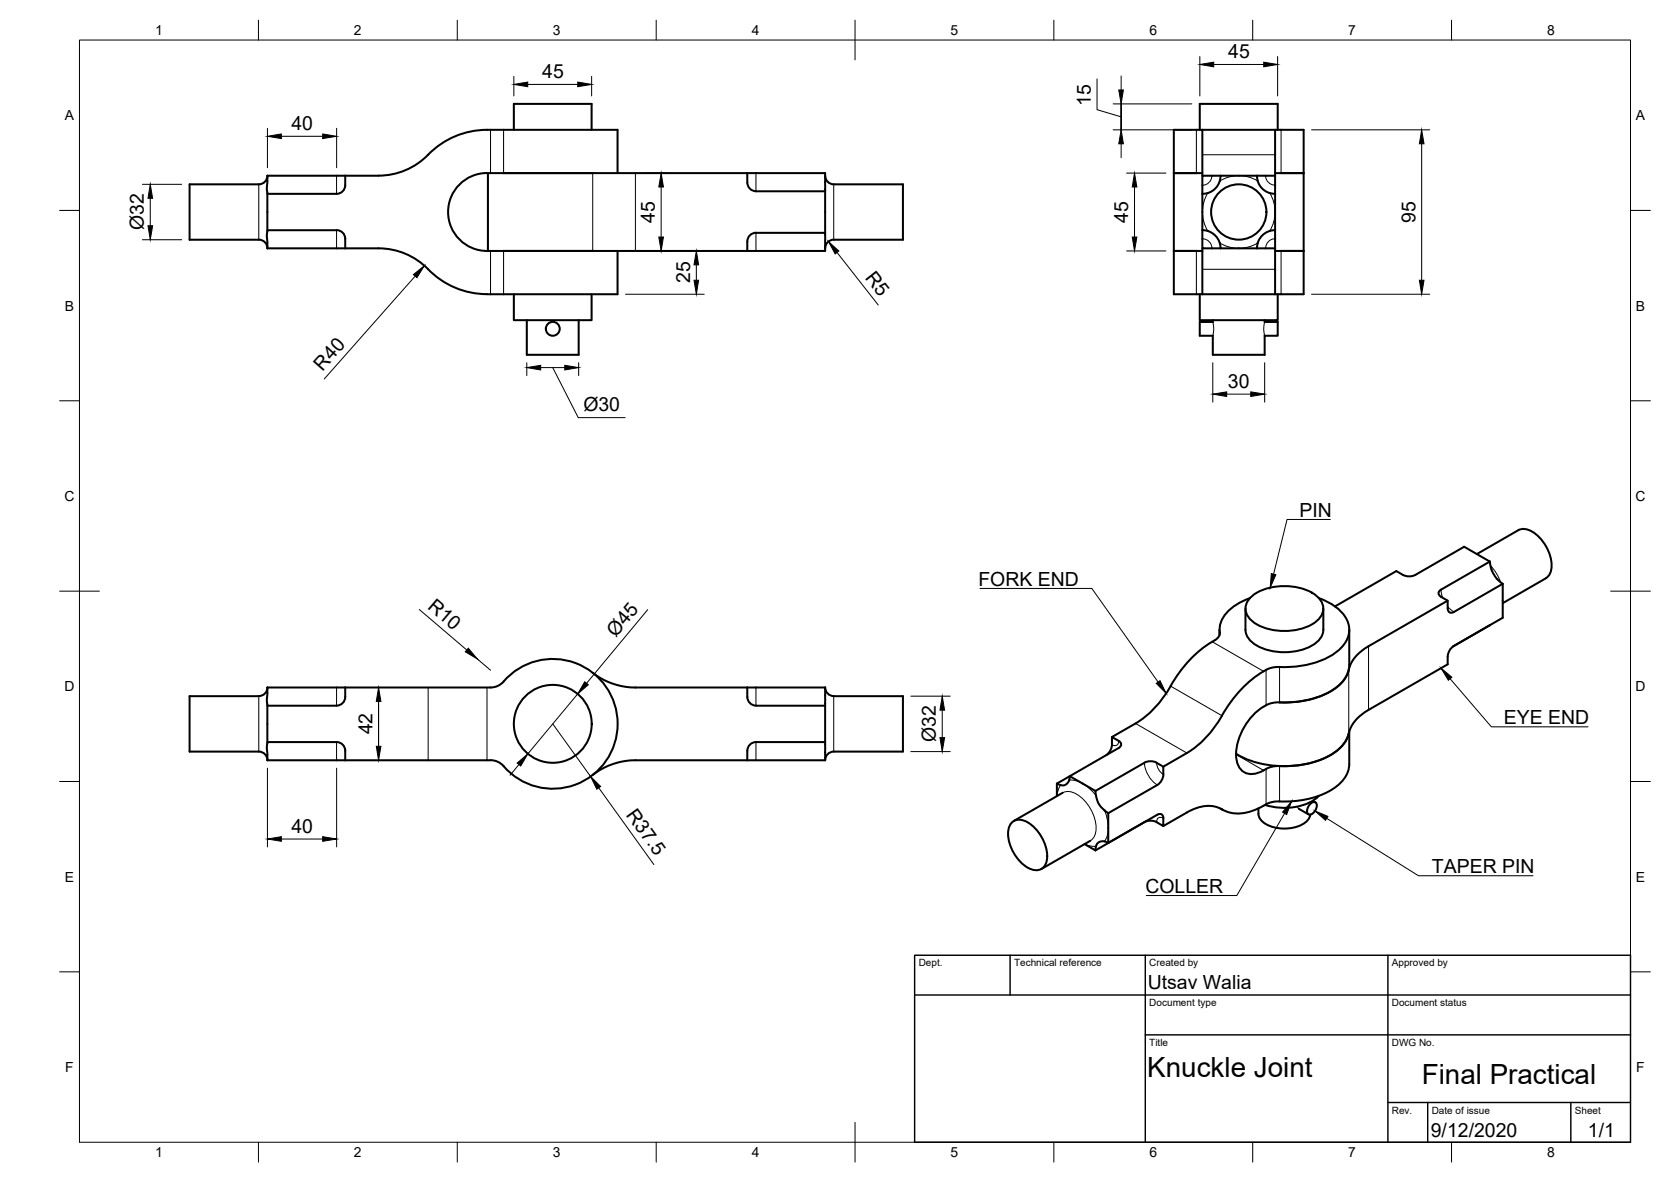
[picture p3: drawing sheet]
<svg xmlns="http://www.w3.org/2000/svg" width="420mm" height="297mm" viewBox="0 0 420 297" stroke-linecap="round" stroke-linejoin="round" font-family="sans-serif">
<!-- layer: Visible Narrow -->
<g fill="none" stroke="#000" stroke-width=".25">
<path d="M123.3 32.6v10.9M126.6 32.6v10.9M300.8 32.6v10.9M302.3 38.9h18.3M322.1 32.6v10.9M65.1 46.3v13.9M84.6 57.9v4.5M84.6 44.2v4.5M149 43.5v19.6M159.8 43.5v19.6M190.1 43.5v4.6M190.1 58.5v4.6"/>
<path d="M209.6 46.3v13.9M303.7 48.5a9.1 9.1 0 0 0 0 9.5M304.7 44.2a2.39 2.39 0 0 1-2.4 2.4M306.7 45.5a9.1 9.1 0 0 1 9.5 0M318.2 44.2a2.39 2.39 0 0 0 2.4 2.3M319.3 48.5a9.1 9.1 0 0 1 0 9.5M320.6 60a2.39 2.39 0 0 0-2.4 2.4M123.3 63.1v10.8M126.6 63.1v10.8M300.8 63.1v10.8M302.3 67.7h18.3M302.3 60a2.39 2.39 0 0 1 2.4 2.4"/>
<path d="M306.7 61.1a9.1 9.1 0 0 0 9.5 0M322.1 63.1v10.8M304.9 80.9l.3 1.5-.3 2M318 80.9l-.2 1.5 .2 2M306.7 159v.3M362.3 148.2l.4 2M364 152.4l1.6 1.4M374.7 142.1l1.7 2.3 .9 1.9M65.1 174.9v14M84.6 172.8v4.5M95.2 172.8v18.3M107.7 172.8v18.3"/>
<path d="M122.4 172.8v18.3M190.1 172.8v4.5M209.6 174.9v14M294.3 172.4l13 7.5M304.8 161.3l12.9 7.4M318.3 168.4v8.8M321.7 167.6v8.9M339.1 168.3v16M344.1 162.4v16M84.6 186.5v4.6M190.1 186.5v4.6M266.7 197.3l-.6 1.2-.3 1.5"/>
<path d="M267.2 199.2a3.9 3.9 0 0 1 4.3 .9 10.2 10.2 0 0 1 3.9 9.6l-.7 1.2-.5 .4M268.8 196.1a8.3 8.3 0 0 1 6.8 3.8M281.3 186.2a1.03 1.03 0 0 1-.5 1.1 1.03 1.03 0 0 1-1.2-.1M285.5 181.8l12.9 7.4M287.8 191.7a7.1 7.1 0 0 0 3.2 5.6M290.8 191.7l.5 1.7 1.2 1.2M310.8 189.6l6.9 4M318.3 193.2v8.9M321.7 192.5v8.9M272.7 212.1l1.5 .5 1.4 .1M277.7 203.6a8.6 8.6 0 0 1 0 7.8M287.8 206.6h.1"/>
<path d="M292.5 205.6a1.03 1.03 0 0 0-1.2-.1 1.03 1.03 0 0 0-.5 1.1M307 203.2l.3 .2M326.2 202.7l.4 .6"/>
</g>
<!-- layer: Visible -->
<g fill="none" stroke="#000" stroke-width=".51">
<path d="M129.2 32.6v-6.5h19.6v6.5M301.7 32.6v-6.5h19.6v6.5M302.3 32.6v11.6M302.3 32.6h18.3v11.6M302.3 32.6h-7.2v41.3h7.2M320.6 32.6h7.2v41.3h-7.2M67.2 57.9l17.4-.1a2.17 2.17 0 0 1 2.2 2.2v2.4M67.2 44.2a2.17 2.17 0 0 1-2.1 2.1h-17.4v13.9h17.4a2.13 2.13 0 0 1 2.1 2.2M86.8 44.2h-19.6l-.1 2.9 .1 15.3h19.6M86.8 46.5a2.17 2.17 0 0 1-2.2 2.2h-17.4M86.8 44.2v2.4M86.8 44.2h8.4"/>
<path d="M122.7 43.5v19.6M155.3 43.5v-10.9h-29a25.3 25.3 0 0 0-14.7 3.1l-3 2.3a17.9 17.9 0 0 1-13.4 6.1M187.9 43.5h19.6v3.2v16.4h-19.6M187.9 43.5a4.2 4.2 0 0 0 .7 3.9l.9 .6 .6 .1M187.9 43.5h-63a11.4 11.4 0 0 0-9.8 3.3 9.9 9.9 0 0 0-1.2 11.1 9.9 9.9 0 0 0 10 5.2h64M190.1 58.5h17.4M190.1 48.1h17.4M190.1 58.5a2.17 2.17 0 0 0-2.2 2.2v2.4M207.5 44.2a2.17 2.17 0 0 0 2.1 2.1h17.4v13.9h-17.4a2.13 2.13 0 0 0-2.1 2.2M295.1 43.5h7.2M302.3 57.8a4.6 4.6 0 0 1 4.4 3.3M306.9 44.2a4.6 4.6 0 0 1-4.6 4.5"/>
<path d="M316.1 44.2a4.5 4.5 0 0 0 4.5 4.5M320.6 43.5h7.2M320.6 57.8a4.7 4.7 0 0 0-4.4 3.3M86.8 62.4h8.4a17.4 17.4 0 0 1 12.5 5.3M129.2 73.9v6.6h19.6v-6.6M155.3 63.1v10.8h-29a25.7 25.7 0 0 1-14.7-3.1l-2.1-1.4-1.8-1.7M295.1 63.1h7.2M301.7 73.9v6.6h19.6v-6.6M302.3 62.4v11.5M302.3 73.9h18.3M306.7 61.1l.2 1.3M306.9 62.4h-4.6v-18.2h18.3v18.2h-4.6"/>
<path d="M306.9 62.4h9.1M316.3 61.1l-.2 1.3M320.6 63.1h7.2M320.6 62.4v11.5M132.5 80.5v8.7h13v-8.7M304.9 80.5v.4h-3.2v3.5h3.2v4.8h13.1v-4.8h3.3v-3.5h-3.3v-.4M371.3 139.2l10.5-6a3.9 3.9 0 0 1 4.2 .9 10.2 10.2 0 0 1 3.9 9.6l-.7 1.2-.5 .4M306.6 158.3v1.3M306.7 158.9a2.53 2.53 0 0 1-1.9 2.4 29.9 29.9 0 0 0-10.5 11.1M313.2 152.9v5.4a5.3 5.3 0 0 0 3.8 4.4 15.1 15.1 0 0 0 13.7-1 4.5 4.5 0 0 0 2-3.4v-5.4M314.3 150.3a11.6 11.6 0 0 0-7.3 5.9l-.4 1.8 .1 1M314.3 150.3a13.7 13.7 0 0 1 12.3-2.6 8.2 8.2 0 0 1 5.9 4.1 3.9 3.9 0 0 1-1.7 4.5 14.7 14.7 0 0 1-15.7 0 3.8 3.8 0 0 1-.8-6z"/>
<path d="M331.6 150.3a11.3 11.3 0 0 1 7.3 6.1 6.5 6.5 0 0 1-2.5 7.2 21.9 21.9 0 0 1-14.7 4M339.3 158.3v8.8a8.4 8.4 0 0 1-5.3 6.9 24.4 24.4 0 0 1-12.3 2.5M352.8 144.5l-1.7-1-15.4 8.9M352.8 144.5l1.5 .4 1.6-.4M355.9 144.5l12.3-7.1 6.4 3.7-12.3 7.1M364 150.9l-19.9 11.5a9.7 9.7 0 0 0-5.3 6.9 11.9 11.9 0 0 1-7.5 5.9 26.3 26.3 0 0 1-9.6 1.3M374.6 157.1l-9.3 5.4M374.6 141.1a7.2 7.2 0 0 0 3.3 5.6M374.6 157.1h.1M377.8 146.7l-12.2 7.1a.96 .96 0 0 1-1.1 .1 .96 .96 0 0 1-.5-1v-2l-1.7-.9a.94 .94 0 0 1-.6-.9 .94 .94 0 0 1 .6-.9M377.8 146.7v8.5l-12.2 7.1-1.1 1.2a5.2 5.2 0 0 0-.5 3.4l-19.9 11.5a9.7 9.7 0 0 0-4.9 5.9M388.7 145.3l-10.9 6.3"/>
<path d="M67.2 172.8a2.21 2.21 0 0 1-2.1 2.1h-17.4v14h17.4a2.17 2.17 0 0 1 2.1 2.1M86.8 172.8h-19.6l-.1 2.9 .1 15.4h19.6M86.8 175.2a2.17 2.17 0 0 1-2.2 2.1h-17.4M86.8 172.8h35.6a5.3 5.3 0 0 0 5.2-2.6 16.3 16.3 0 0 1 23.5 .8 16.3 16.3 0 0 1-1.6 23.4 16.3 16.3 0 0 1-23.3-2.3l-1.6-.9-1.3-.2-36.5 .1M86.8 172.8v2.4M149 169.1a17.4 17.4 0 0 0 10.8 3.7h28.1M187.9 172.8h19.6M187.9 172.8v2.4M187.9 175.2a2.17 2.17 0 0 0 2.2 2.1h17.4M207.5 172.8a2.21 2.21 0 0 0 2.1 2.1h17.4v14h-17.4a2.17 2.17 0 0 0-2.1 2.1M207.5 172.8v18.3M294.4 172.4a25.4 25.4 0 0 1-8.9 9.4l-5.9 3.4"/>
<path d="M318.3 177.2a14.8 14.8 0 0 0-7.4 13.5 3.9 3.9 0 0 0 5.8 3.4 8.2 8.2 0 0 1 5-1.6M321.7 167.6a7.4 7.4 0 0 0-5 1.7 31.8 31.8 0 0 0-10.1 11.6 24.6 24.6 0 0 1-8.2 8.3M321.7 176.5l-1.8 .2-1.5 .5M67.2 186.5h17.4a2.17 2.17 0 0 1 2.2 2.2v2.4M187.9 191.1h19.6M187.9 191.1h-28.1a17.4 17.4 0 0 0-10.8 3.7M207.5 186.5h-17.4a2.17 2.17 0 0 0-2.2 2.2v2.4M265.7 196.9v3.2M265.8 196.9a1.81 1.81 0 0 0 2.7-.2l.3-.5 .2-1.2 6.4 3.8M267.2 199.2l-12.3 7.1M275.4 198.8l.2 1.4 .5 1.4 .7 1.1 .9 1M279.6 187.2v-2l1.7 1a.94 .94 0 0 1 .6 .9 .94 .94 0 0 1-.6 .9l-15.6 8.9"/>
<path d="M279.6 187.2l-.4 1.4-.9 1.1M287.7 191.7l-12.3 7.1M287.8 191.7l1.5-.4 1.5 .4M290.8 191.7l1.7 1v1.9M292.5 194.6l-.4 1.5-1.1 1.2-12.3 7.1M298.4 189.2l-5.9 3.5M310.8 189.4a25 25 0 0 0 24.7-.2 8.2 8.2 0 0 0 3.6-4.9 10 10 0 0 1-6.4 6.4 25.2 25.2 0 0 1-11 1.8M339.3 183.8v8.2a8.4 8.4 0 0 1-5.3 6.9 26.6 26.6 0 0 1-13.5 2.5l-2.1 .7M254.6 206.5a3.7 3.7 0 0 1 4.6 .7 10.5 10.5 0 0 1 4 8.9 2.91 2.91 0 0 1-1.8 2.5 2.91 2.91 0 0 1-3-.6 10.5 10.5 0 0 1-4.9-9.5l.3-.8zM272.7 212.1l2.7 1.6M274.2 211.3l-12.3 7.1M275.6 212.7l-.2 1"/>
<path d="M277.7 203.6l1 .7M278.7 204.4v7.4M278.7 211.8a2.01 2.01 0 0 0-2.9 .3l-.2 .6M287.7 206.6l-12.3 7.1M287.8 206.6l1.5-.4 1.5 .4M292.5 205.6v2l-1.7-1M292.5 205.6a.94 .94 0 0 0-.4-1 .94 .94 0 0 0-1.1 .1l-12.3 7.1M298.4 204.2l-5.9 3.4M306.9 203.2l.5 .3M307.3 203.4a8.6 8.6 0 0 0-8.9 .8M316.4 203.2a3.8 3.8 0 0 0 3.1 4.5 9.1 9.1 0 0 0 9.4-1.7l.6-1.3M317.7 202.5a10.4 10.4 0 0 1-10.4 .9"/>
<path d="M318.3 202.1l-.6 .4M326.6 203.3l2.4 1.3M329.5 202a.9 .9 0 0 1 1.5 0 2.27 2.27 0 0 1-1.9 2.7 1.51 1.51 0 0 1 0-2.3zM330.1 201.2l.6 .4M331.6 200a13.6 13.6 0 0 1-11.9 2.7l-1.6-.4"/>
<circle cx="311.5" cy="53.3" r="7"/>
<circle cx="139" cy="82.6" r="1.75"/>
<circle cx="139" cy="181.9" r="9.8"/>
</g>
<!-- layer: Border -->
<g fill="none" stroke="#000" stroke-width=".25">
<path d="M20 10.1h390v276.9h-390zM65 5.1v5M115 5.1v5M165 5.1v5M215 5.1v10M265 5.1v5M315 5.1v5M365 5.1v5M15 52.9h5M410 52.9h5M15 100.7h5M410 100.7h5"/>
<path d="M15 148.6h10M405 148.6h10M15 196.4h5M410 196.4h5M15 244.2h5M410 244.2h5M65 287v5M115 287v5M165 287v5M215 282.1v9.9M265 287v5M315 287v5"/>
<path d="M365 287v5"/>
</g>
<!-- layer: TitleBlock -->
<path d="M230 240.1h180v46.9h-180zM230 250h180M254 240.1v9.9M288 240.1v46.9M349 240.1v46.9M288 260.1h122M349 277.1h61M359 277.1v9.9M395 277.1v9.9" fill="none" stroke="#000" stroke-width=".36"/>
<!-- layer: Dimensions -->
<g fill="none" stroke="#000" stroke-width=".25">
<path d="M129.2 19.2v4.9M148.8 19.2v4.9M275.8 19.8v7.8l6.1 1.8M281.9 19.1v3.5M301.7 14.2v9.9M305.2 16.2h12.6M321.2 14.2v9.9M67.2 32.2v9.9M70.7 34.3h10.4M84.6 32.2v9.9M132.7 21.2h12.6M279.9 32.6h19.8"/>
<path d="M279.9 26.1h19.8M281.9 32.6v-6.5v6.5M281.9 36.1v3.5M329.8 32.6h29.7M357.5 36.1v34.3M35.8 46.3h9.9M37.8 49.8v6.9M161.8 43.5h6.4M166.2 47v12.6M283.3 43.5h9.9M285.3 47v12.6M35.8 60.2h9.9"/>
<path d="M104.4 69.4l-22.9 25.8M157.3 73.9h19.8M157.3 63.1h19.8M175.1 66.6v3.8M210.5 63.4l10.3 13.3M283.3 63.1h9.9M329.8 73.9h29.7M132.5 91.2v3.2M136 92.4h6M139 92.4l6.4 12.6h11.8M145.5 91.2v3.2M304.9 91.2v9.9"/>
<path d="M308.4 99h6.1M318 91.2v9.9M105.4 153.2l12 10.2M162.9 153.2l-15.4 18.5M95.2 176.3v11.2M120 165.6l3.3 2.8M145.2 174.4l-12.5 15M229 174.9h9.9M236.9 178.5v6.9M67.2 193v19.8M84.6 193v19.8M130.5 192.1l-2.3 2.7"/>
<path d="M139 181.9l9.5 13.2M150.6 198l13.8 19.3M229 188.9h9.9M70.7 210.8h10.4"/>
</g>
<g fill="#000" stroke="#000" stroke-width=".25">
<path d="M301.7 16.2l3.5-.6v1.2zM317.8 15.6l3.4 .6-3.4 .6zM67.2 34.3l3.5-.6v1.1zM81.1 33.7l3.5 .6-3.5 .5zM129.2 21.2l3.5-.6v1.2zM145.3 20.6l3.5 .6-3.5 .6zM281.9 32.6l.6 3.5h-1.2zM281.3 22.6h1.2l-.6 3.5zM357.5 32.6l.6 3.5h-1.2zM37.8 46.3l.6 3.5h-1.2zM37.2 56.7h1.2l-.6 3.5zM165.7 59.6h1.1l-.6 3.5z"/>
<path d="M166.2 43.5l.6 3.5h-1.1zM284.7 59.6h1.2l-.6 3.5zM285.3 43.5l.6 3.5h-1.2zM103.9 69l2.8-2.2-1.9 3zM174.5 70.4h1.2l-.6 3.5zM175.1 63.1l.6 3.5h-1.2zM208.3 60.7l2.6 2.4-.9 .7zM356.9 70.4h1.2l-.6 3.5zM132.5 92.4l3.5-.6v1.2zM142 91.8l3.5 .6-3.5 .6zM304.9 99l3.5-.5v1.1zM314.5 98.5l3.5 .5-3.5 .6z"/>
<path d="M95.2 172.8l.6 3.5h-1.2zM117.8 162.9l2.2 2.7-3-1.8zM147 171.3l.9 .8-2.7 2.3zM236.9 174.9l.6 3.6h-1.2zM94.6 187.5h1.2l-.6 3.5zM130 191.8l2.7-2.4-1.8 3.1zM148.5 195.1l2.5 2.5-.9 .7zM236.3 185.4h1.2l-.6 3.5zM67.2 210.8l3.5-.5v1.1zM81.1 210.3l3.5 .5-3.5 .6z"/>
</g>
<!-- layer: Annotations -->
<path d="M319.7 144.2l1.1 .2-1.4 3.3zM290.7 171.7l1-.6 1.5 3.2zM362.3 167.9l2.8 2.3-.9 .7zM324.8 201.4l-1.3 3.3-1-.6zM330.6 203.8l3.3 1.4-.6 .9z" fill="#000" stroke="#000" stroke-width=".25"/>
<path d="M334.5 130.5h-10.9l-3.4 13.8M246.4 147.9h28.1l16.7 23.5M364.6 170.6l10.4 12.1h24.3M323 204.4l-12 20.7h-22.8M333.6 205.7l23.1 14.4h28.8" fill="none" stroke="#000" stroke-width=".25"/>
<g font-size="7">
<text x="288.5" y="270.6">Knuckle Joint</text>
<text x="357.5" y="272.3">Final Practical</text>
</g>
<g font-size="4.9">
<text x="308.8" y="14.7">45</text>
<text x="136.3" y="19.6">45</text>
<text x="274.3" y="26.6" transform="rotate(-90 274.3 26.6)">15</text>
<text x="73.3" y="32.7">40</text>
<text x="36.2" y="57.9" transform="rotate(-90 36.2 57.9)">Ø32</text>
<text x="164.7" y="55.9" transform="rotate(-90 164.7 55.9)">45</text>
<text x="283.7" y="55.9" transform="rotate(-90 283.7 55.9)">45</text>
<text x="355.9" y="56" transform="rotate(-90 355.9 56)">95</text>
<text x="173.5" y="71.2" transform="rotate(-90 173.5 71.2)">25</text>
<text x="217.4" y="69.8" transform="rotate(52 217.4 69.8)">R5</text>
<text x="81.1" y="93.4" transform="rotate(-49 81.1 93.4)">R40</text>
<text x="308.8" y="97.5">30</text>
<text x="146.7" y="103.3">Ø30</text>
<text x="326.7" y="129.8">PIN</text>
<text x="246" y="147.2">FORK END</text>
<text x="107.3" y="152.7" transform="rotate(41 107.3 152.7)">R10</text>
<text x="154.9" y="160.3" transform="rotate(-50 154.9 160.3)">Ø45</text>
<text x="93.7" y="184.5" transform="rotate(-90 93.7 184.5)">42</text>
<text x="378.1" y="182">EYE END</text>
<text x="235.3" y="186.5" transform="rotate(-90 235.3 186.5)">Ø32</text>
<text x="73.3" y="209.3">40</text>
<text x="157.3" y="204.7" transform="rotate(54 157.3 204.7)">R37.5</text>
<text x="360" y="219.4">TAPER PIN</text>
<text x="288" y="224.4">COLLER</text>
<text x="288.6" y="248.5">Utsav Walia</text>
<text x="359.8" y="285.6">9/12/2020</text>
<text x="399.3" y="285.8">1/1</text>
</g>
<g font-size="3.5">
<text x="39" y="8.8">1</text>
<text x="89" y="8.8">2</text>
<text x="139" y="8.8">3</text>
<text x="189" y="8.8">4</text>
<text x="239" y="8.8">5</text>
<text x="289" y="8.8">6</text>
<text x="339" y="8.8">7</text>
<text x="389" y="8.8">8</text>
<text x="16.3" y="30.2">A</text>
<text x="411.3" y="30.2">A</text>
<text x="16.3" y="78">B</text>
<text x="411.3" y="78">B</text>
<text x="16.2" y="125.9">C</text>
<text x="411.2" y="125.9">C</text>
<text x="16.2" y="173.7">D</text>
<text x="411.2" y="173.7">D</text>
<text x="16.3" y="221.6">E</text>
<text x="411.3" y="221.6">E</text>
<text x="16.4" y="269.4">F</text>
<text x="411.4" y="269.4">F</text>
<text x="39" y="290.8">1</text>
<text x="89" y="290.8">2</text>
<text x="139" y="290.8">3</text>
<text x="189" y="290.8">4</text>
<text x="239" y="290.8">5</text>
<text x="289" y="290.8">6</text>
<text x="339" y="290.8">7</text>
<text x="389" y="290.8">8</text>
</g>
<g font-size="2.5">
<text x="231" y="242.9">Dept.</text>
<text x="255" y="242.9">Technical reference</text>
<text x="289" y="242.9">Created by</text>
<text x="350" y="242.9">Approved by</text>
<text x="289" y="252.8">Document type</text>
<text x="350" y="252.8">Document status</text>
<text x="289" y="262.9">Title</text>
<text x="350" y="262.9">DWG No.</text>
<text x="350" y="279.9">Rev.</text>
<text x="360" y="279.9">Date of issue</text>
<text x="396" y="279.9">Sheet</text>
</g>
</svg>
